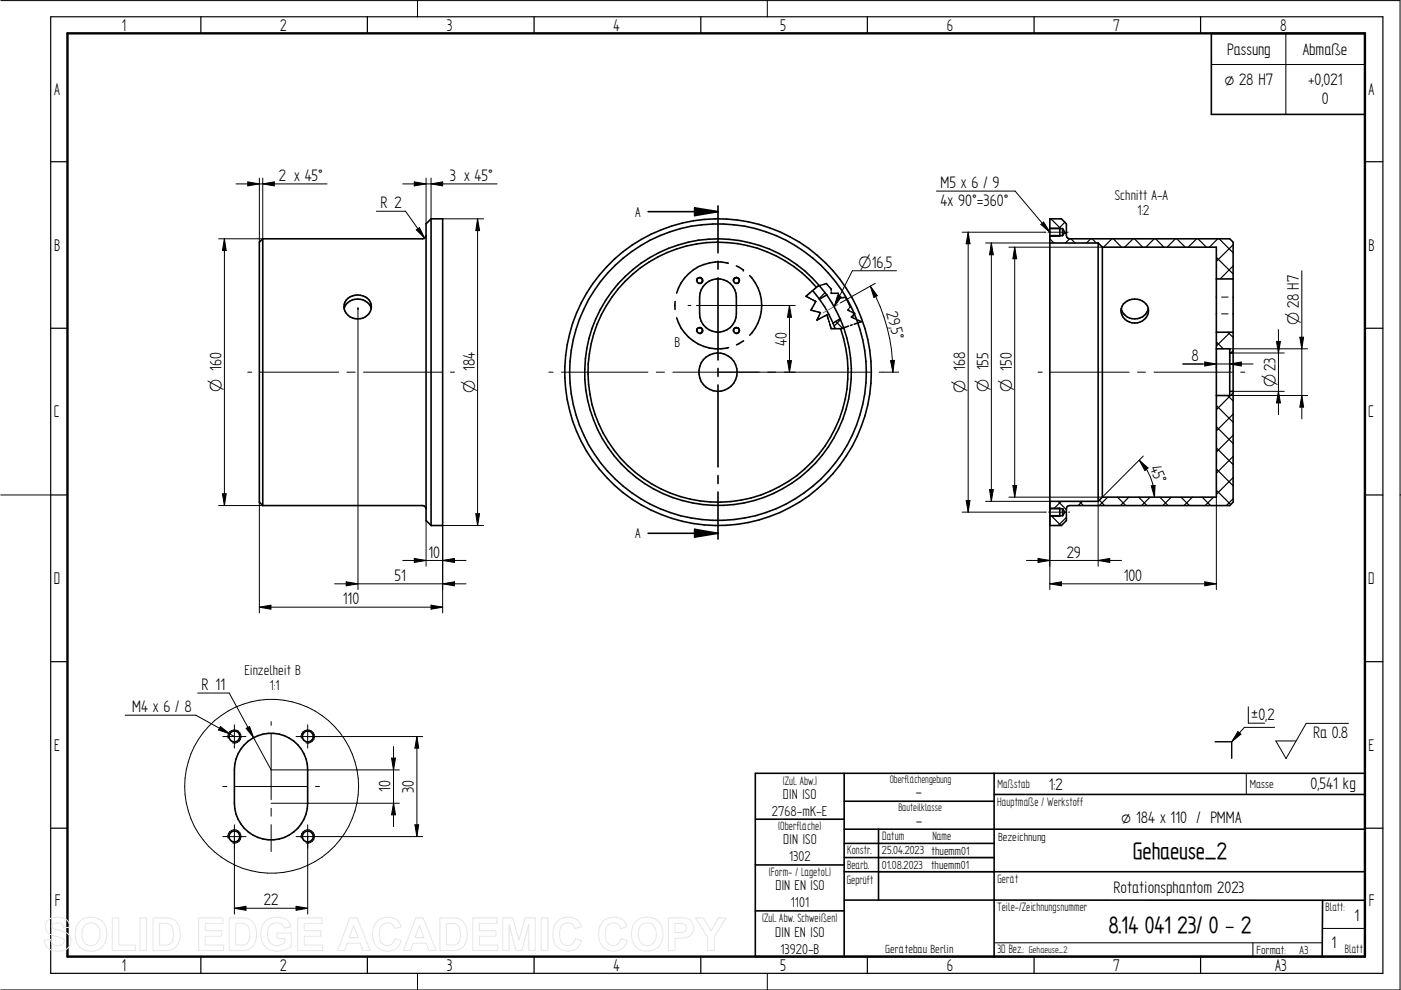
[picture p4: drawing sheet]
<svg xmlns="http://www.w3.org/2000/svg" width="297mm" height="210mm" viewBox="0 0 297 210" stroke-linecap="round" stroke-linejoin="round" font-family="sans-serif">
<g fill="none" stroke="#000" stroke-width=".21">
<path d="M.2 .1h296.6v209.8h-296.6M88.5 0v3.6M162.7 0v3.6M256.8 13.7h32.6M272.6 7.1v17.2M50 39h19.3M52.5 38.6l2.5 .4-2.5 .4zM55 37.8v13.6M55.7 37.8v12.8h-9.3M55.7 39l2.5-.4v.8zM85.4 39h20M87.8 38.6l2.5 .4-2.5 .4z"/>
<path d="M90.3 37.8v9.7M91.4 37.8v8.6M91.4 39l2.4-.4v.8zM47.6 50.6l.4 2.5h-.8zM47.6 50.6v56.6M79.8 44.8h6.2l4 5.7M88.3 48.7l.6-.4 1.1 2.2zM93.8 46.4h8.7M101.3 46.4l.4 2.5h-.8zM101.3 46.4v65M147.7 59.6a.7 .7 0 0 1 .6-.8 .7 .7 0 0 1 .7 .7 .7 .7 0 0 1-.8 .7M155.4 59.6a.7 .7 0 0 1 .7-.8 .7 .7 0 0 1 .7 .7 .7 .7 0 0 1-.8 .7"/>
<path d="M190.1 57.4h-9.4l-3.8 7.6M198.5 40.5h16.7l7.4 8.7M204 49.2h17.7M205.3 49.2l.4 2.5h-.9zM205.3 49.2v59.4M209 51.5h13.6M210.2 51.5l.4 2.5h-.8zM210.2 51.5v54.8M213.9 52.4h19.8M215.1 52.4l.5 2.5h-.8zM215.1 52.4v53M220.7 47.6l.6-.5 1.3 2.1z"/>
<path d="M222.2 49.2h3.6M222.6 48.3h2.1M222.6 50.1h2.1M226.3 49.2h.2M276 57.4v31.4M52.5 78.9h.9M55.2 78.9h16.6M73.6 78.9h1.7M75.9 65.3v59.7M77.1 78.9h16.6M95.5 78.9h.8M116.4 78.9h.9"/>
<path d="M119 78.9h18.4M139.1 78.9h1.8M142.7 78.9h41.9M145.9 64.8h.6M147.7 70.3a.7 .7 0 0 1 .5-.9 .7 .7 0 0 1 .8 .7 .7 .7 0 0 1-.8 .6M147.7 64.8h20.9M155.4 70.3a.7 .7 0 0 1 .6-.9 .7 .7 0 0 1 .8 .7 .7 .7 0 0 1-.8 .6M167 76.5h.8l-.4 2.4zM167.4 64.8l.4 2.5h-.8zM167.4 64.8v14.1M173.7 60.6l-.3 .1-2.5 2.1 2.1 1.1-1 1.8 1.9 .6-.7 1.6 2.1-1.1 .9 2.9h2.2l.5-.2M177.6 62.6l.7 .4-1.4 2z"/>
<path d="M184.5 60.7l1.5 2-.7 .4zM184.5 60.7a37.5 37.5 0 0 1 4.8 18.2M185.6 60.1l-7.3 4.1M186.4 78.9h4.1M188.8 76.5l.8-.1-.3 2.5zM220.1 78.9h.9M222.8 78.9h16.6M241.2 78.9h1.7M244.7 78.9h16.6M250.8 77.2h14.9M255.4 76.8l2.5 .4-2.5 .4zM257.9 74v4.4"/>
<path d="M259 63h1.4M259 66.5h1.4M260.7 77.2l2.5-.4v.8zM261.4 74.8h10.9M263.1 78.9h.8M270.6 72.4h.9l-.4 2.4zM271.1 69.9v18M275.6 71.5h.8l-.4 2.5zM277.2 74h-16.5v4.4M241.6 97.6l1.8 1.6-.7 .6zM241.6 97.6a11.3 11.3 0 0 1 3.2 7.8M242.4 96.7l-8.7 8.7h-19.8"/>
<path d="M260.7 83.9h16.5M261.4 83h10.9M271.1 83l.4 2.4h-.9zM276 83.9l.4 2.4h-.8zM.2 104.9h10.5M46.4 107.2h9.3M47.2 104.7h.8l-.4 2.5zM55 106.5v23.5M85.4 118.8h13.4M87.8 118.4l2.5 .4-2.5 .5zM90.3 110.4v9.7M93.8 118.8l2.5-.4v.9z"/>
<path d="M100.9 108.9h.8l-.4 2.5zM102.5 111.4h-8.7v18.6M204 108.6h17.8M204.8 106.1h.9l-.4 2.5zM209 106.3h13.6v18.7M209.8 103.8h.8l-.4 2.5zM214.8 103h.8l-.5 2.4zM217.6 118.8h20.2M220.1 118.4l2.5 .4-2.5 .5zM222.3 108.6h3.8M222.6 107.7h2.1M222.6 109.5h2.1"/>
<path d="M226.6 108.6h.2M232.8 106.3v13.8M232.8 118.8l2.5-.4v.9zM244.1 103l.8-.1-.1 2.5zM257.9 105.4v19.6M296.8 104.9h.2M55 128.7l2.4-.4v.9zM55 128.7h38.8M70.9 123.8h27.9M73.4 123.4l2.5 .4-2.5 .4zM91.4 128.3l2.4 .4-2.4 .5zM93.8 123.8l2.5-.4v.8z"/>
<path d="M222.6 123.8h35.3M222.6 123.8l2.4-.4v.8zM255.4 123.4l2.5 .4-2.5 .4zM26.5 151.6h15l8.2 4.6M41.9 146.9h6.7l8.9 16.3h27.2M46.7 154.1l2 1.5-2.4-.8zM47.2 156.2h5M48.3 156.5a1.42 1.42 0 0 1 1.3-1.8 1.42 1.42 0 0 1 1.5 1.6 1.42 1.42 0 0 1-1.8 1.2M49.7 153.7v4.9M52.2 154.4l.7-.3 .9 2.3zM57.5 153v.8M57.5 155.6v13.9"/>
<path d="M62.8 156.2h26.8M63.9 156.5a1.41 1.41 0 0 1 1.2-1.8 1.41 1.41 0 0 1 1.6 1.6 1.41 1.41 0 0 1-1.8 1.2M65.2 153.7v4.9M83.4 158.3v17M88.4 156.2l.4 2.4h-.8zM88.4 156.2v21.2M262.5 155.1l.6 .6-1.9 1.6zM264.7 149.9v3.4h3.4M270.3 154.2h-6.5l-2.6 3.1M285.9 153.4h-9l-4.2 7.4-2.2-3.7h4.3M47.2 166.8h.9M47.2 177.4h5"/>
<path d="M48.3 177.7a1.42 1.42 0 0 1 1.3-1.7 1.42 1.42 0 0 1 1.5 1.5 1.42 1.42 0 0 1-1.8 1.2M49.7 174.9v18.9M49.9 166.8h15.2M57.5 171.4v1.7M57.5 174.8v5.8M57.5 170.3h27.2M62.8 177.4h26.8M63.9 177.7a1.41 1.41 0 0 1 1.2-1.7 1.41 1.41 0 0 1 1.6 1.5 1.41 1.41 0 0 1-1.8 1.2M65.2 174.9v18.9M66.9 166.8h.8M83 160.7h.9l-.5 2.5zM83.4 170.3l.5 2.5h-.9z"/>
<path d="M88 174.9h.8l-.4 2.5zM264.2 164v4.4M49.7 192.6l2.5-.4v.8zM49.7 192.6h15.5M62.8 192.2l2.4 .4-2.4 .4zM210.8 199.9h69.5M265.6 199.9v2.9M280.4 196.8h9M88.5 206.4v3.5M162.7 206.4v3.5"/>
<circle cx="57.6" cy="166.7" r="18.4"/>
</g>
<g fill="none" stroke="#000" stroke-width=".25">
<path d="M10.7 3.6h282.5v202.8h-282.5zM42.6 3.6v3.5M77.9 3.6v3.5M113.2 3.6v3.5M148.6 3.6v3.5M183.9 3.6v3.5M219.2 3.6v3.5M254.5 3.6v3.5M10.7 34.3h3.6M289.4 34.3h3.8M222.6 50.6l.8 .9M222.8 46.4l2.1 2.1"/>
<path d="M222.9 50l-.3 .3M225.7 49.3l.4 .4M225.8 47.1l-1.4 1.4M226.8 50.6l-.9 .9M227.1 50.6l.8 .9M231.3 50.6l-.9 .9M231.6 50.6l.8 .9M235.8 50.6l-1.8 1.8M236 50.6l1.8 1.8M240.2 50.6l-1.7 1.8M240.5 50.6l1.8 1.8M244.7 50.6l-1.8 1.8"/>
<path d="M245 50.6l1.8 1.8M249.2 50.6l-1.8 1.8M249.5 50.6l1.8 1.8M253.7 50.6l-1.8 1.8M254 50.6l1.8 1.8M257.9 54.6l3.5 3.5M257.9 59.1h.1M258.2 50.6l-1.8 1.8M258.5 50.6l2.9 3M261.4 51.9l-3.5 3.5M261.4 56.4l-2.7 2.7M10.7 69.6h3.6"/>
<path d="M174.9 62.1l-1.3 1.2M177.2 68.2l1.4 1.4M178.2 67.8l-1.3 1.3M257.9 72.5l1.5 1.5M260.3 70.4l1.1 1.1M260.9 70.4l-3 3M261.4 74.3l-.5 .5M289.4 69.6h3.8M257.9 86l3.5 3.5M257.9 90.5l3.5 3.5M257.9 95l3.5 3.5M257.9 99.4l3.5 3.6"/>
<path d="M260.3 83.9l1.1 1.1M261.4 83.3l-3.5 3.6M261.4 87.8l-3.5 3.6M261.4 92.3l-3.5 3.5M261.4 96.8l-3.5 3.5M10.7 104.9h3.6M222.9 109.3l2.1 2.1M224.3 106.3l1.8 1.8M225 106.3l-1.6 1.6M226.1 109.7l-1.7 1.7M228.8 106.3l.9 .9M229.5 106.3l-.9 .9"/>
<path d="M233.1 106l1.1 1.2M234.9 105.4l-1.8 1.8M236.9 105.4l1.8 1.8M239.3 105.4l-1.7 1.8M241.4 105.4l1.8 1.8M243.8 105.4l-1.7 1.8M245.9 105.4l1.7 1.8M248.3 105.4l-1.8 1.8M250.4 105.4l1.8 1.8M252.8 105.4l-1.8 1.8M254.9 105.4l1.8 1.8M257.3 105.4l-1.8 1.8"/>
<path d="M257.9 103.9l3 3.1M261.4 101.3l-3.5 3.5M261.4 105.7l-1.4 1.5M289.4 104.9h3.8M10.7 140.3h3.6M289.4 140.3h3.8M10.7 175.6h3.6M289.4 175.6h3.8M186.3 181.8h24.5M186.3 184.8h24.5M42.6 202.8v3.6M77.9 202.8v3.6"/>
<path d="M113.2 202.8v3.6M148.6 202.8v3.6M183.9 202.8v3.6M219.2 202.8v3.6M254.5 202.8v3.6"/>
</g>
<path d="M14.3 7.1h275.1v195.7h-275.1z" fill="none" stroke="#000" stroke-width=".51"/>
<g fill="none" stroke="#000" stroke-width=".34">
<path d="M256.8 7.1h32.6v17.2h-32.6zM55.7 50.6l-.7 .8v55.1l.7 .7M55.7 50.6v56.6M90.3 50l-.3 .5-.4 .1h-33.9M91.4 46.4v65M91.4 46.4h2.4v65h-2.4M91.4 46.4l-1.1 1.1v62.9l1.1 1M137.4 44.9h14.8M147.3 44.1l4.9 .8-4.9 .8zM152.2 43.6v10M152.2 55.4v1.7M152.2 58.9v17.4"/>
<path d="M154.4 55.8a9.1 9.1 0 0 0-10.9 6.3M156.1 56.4l1.5 .8M158.9 58.4a9.1 9.1 0 0 1 .1 12.7M222.6 46.4h2.4l1.1 1.1v2.5l.3 .5 .4 .1h33.9l.7 .8v55.1l-.7 .7h-33.9l-.4 .1-.3 .6v2.5l-1.1 1h-2.4zM222.6 48.5h2.7M222.6 50h2.7M222.6 51.5h10.2M224.7 48.3v1.8M225.3 48.5v1.5M225.3 48.5l.5 .7-.5 .8M232.8 51.5v54.8M232.8 51.5l.9 .9"/>
<path d="M233.7 52.4h24.2v53h-24.2M233.7 52.4v53M257.9 59.1h3.5M73 65.4a3 3 0 0 1 2.8-2 3 3 0 0 1 2.9 2M73.4 63.6a3.1 3.1 0 0 1 5.3 .9 2.91 2.91 0 0 1-2.2 3.1 2.91 2.91 0 0 1-3.4-1.6 2.34 2.34 0 0 1 .3-2.4zM143.1 63.9v1.7M143.5 67.4a9.2 9.2 0 0 0 11 6.3M149.6 60.1a3.9 3.9 0 0 1 4.2-.6 3.9 3.9 0 0 1 2.3 3.5v3.5a3.9 3.9 0 0 1-3.9 3.9 3.9 3.9 0 0 1-3.9-3.9v-3.5a3.8 3.8 0 0 1 1.3-2.9zM152.2 78.1v1.7M157.6 72.3l-1.4 .8M171.7 62.1l-.8 .7 .7 .4M171.9 63.3l.1 .1"/>
<path d="M172.2 61.7l-.2 .1M172.3 63.5l.7 .4-.4 .7M172.3 61.6l1.4 1.8M172.3 65.1l-.3 .6 .7 .3M172.5 64.8l-.1 .1M172.9 66h.2M173.1 60.9a27.6 27.6 0 0 0-45.6 5.9 27.6 27.6 0 0 0 23.2 39.7 27.6 27.6 0 0 0 27.5-36.8M173.3 66.1l.6 .2-.2 .5M173.5 67.3l-.3 .6 .7-.4M173.6 67v.1M173.7 63.4l1.1 1.6 1.8 3.5M174 60.5l-.6 .2-.9 .8"/>
<path d="M174.3 67.3l-.1 .1M174.4 60.4h-.2M174.6 60.3l.6-.2 .4 .5M174.6 67.1l.7-.3 .3 1M175.3 62.5a28.3 28.3 0 0 0-46.8 1 28.3 28.3 0 0 0 18.2 43.1 28.3 28.3 0 0 0 33.3-32.9l-1.1-4.2-.8-1.9M175.3 62.5l1.1 1.7 1.7 3.4M175.3 62.5l-1.6 .9M175.7 68.1l.1 .2M175.7 60.7l.1 .1M175.9 68.6l.3 1.1h.8M175.9 60.9l.3 .4v.3M176.2 61.9v.3h.5"/>
<path d="M176.6 68.5l.5 1.2M176.9 62.2h.1M177.2 62.2h.5l.1 .3M177.2 69.7h.2M178 62.8l.2 .4 .3-.1M178.1 67.6l-1.5 .9M178.6 63.1h.1M178.9 63.1l.3-.1 .4 .8M179.7 64l.1 .1M179.9 69.1l-1.5 .6h-.8M179.9 64.3l.4 .7-.2 .2M180 65.5l-.2 .2 .5 .3"/>
<path d="M180.4 66.1h.1M180.7 68.9l-.4 .1M180.7 66.2l.5 .3-.2 .2M180.8 67l-.3 .2 .7 .4M181.5 67.7h.1M181.9 67.9l.7 .3-1.5 .5M237.7 65.4a2.97 2.97 0 0 0 2.9 2.2 2.97 2.97 0 0 0 2.9-2.2M238.2 64.5a3.1 3.1 0 0 1 5.3 .9 2.87 2.87 0 0 1-2.9 3.1 2.87 2.87 0 0 1-2.9-3.1zM257.9 70.4h3.5M257.9 74h2.8v9.9h-2.8M260.7 74.8h.7M152.2 81.6v17.4"/>
<path d="M260.7 83h.7M55.7 107.2h33.9l.4 .1 .3 .6M137.4 113.1h14.8M147.3 112.2l4.9 .9-4.9 .8zM152.2 100.8v1.7M152.2 104.3v10M222.6 109.3h2.7M222.6 106.3h10.2M222.6 107.9h2.7M224.7 107.7v1.8M225.3 107.9v1.4M225.3 107.9l.5 .7-.5 .7"/>
<path d="M233.7 105.4l-.9 .9M51.8 157.9a7.8 7.8 0 0 1 8.5-1.9 7.8 7.8 0 0 1 4.9 7.2v7.1a7.8 7.8 0 0 1-7.7 7.8 7.8 7.8 0 0 1-7.8-7.8v-7.1a7.7 7.7 0 0 1 2.1-5.3zM160.1 164h129.3v38.8h-129.3zM160.1 173.7h18.9M179 175.8h31.8M179 164v38.8M179 169.9h31.8M179 178.8h31.8M186.3 175.8v15M210.8 168.4h78.6M210.8 164v38.8M210.9 175.8h78.5"/>
<path d="M160.1 183.4h18.9M160.1 193.1h18.9M179 190.8l110.4 .1M179 184.8h110.4M179 181.8h31.8M280.4 190.9l-.1 11.9"/>
<circle cx="148.3" cy="59.5" r=".59"/>
<circle cx="156.1" cy="59.5" r=".59"/>
<circle cx="148.3" cy="70.1" r=".59"/>
<circle cx="152.2" cy="78.9" r="31.5"/>
<circle cx="152.2" cy="78.9" r="4.1"/>
<circle cx="152.2" cy="78.9" r="32.5"/>
<circle cx="156.1" cy="70.1" r=".59"/>
<circle cx="49.7" cy="156.2" r="1.17"/>
<circle cx="65.3" cy="156.1" r="1.17"/>
<circle cx="49.7" cy="177.4" r="1.17"/>
<circle cx="65.3" cy="177.4" r="1.17"/>
</g>
<path d="M257.6 157.3h3.6v3.5" fill="none" stroke="#000" stroke-width=".3"/>
<g fill="#000">
<path d="M52.5 38.6l2.5 .4-2.5 .4zM55.7 39l2.5-.4v.8zM87.8 38.6l2.5 .4-2.5 .4zM91.4 39l2.4-.4v.8zM47.6 50.6l.4 2.5h-.8zM88.3 48.7l.6-.4 1.1 2.2zM101.3 46.4l.4 2.5h-.8zM147.3 44.1l4.9 .8-4.9 .8zM205.3 49.2l.4 2.5h-.9zM210.2 51.5l.4 2.5h-.8zM215.1 52.4l.5 2.5h-.8zM220.7 47.6l.6-.5 1.3 2.1z"/>
<path d="M167 76.5h.8l-.4 2.4zM167.4 64.8l.4 2.5h-.8zM177.6 62.6l.7 .4-1.4 2zM184.5 60.7l1.5 2-.7 .4zM188.8 76.5l.8-.1-.3 2.5zM255.4 76.8l2.5 .4-2.5 .4zM260.7 77.2l2.5-.4v.8zM270.6 72.4h.9l-.4 2.4zM275.6 71.5h.8l-.4 2.5zM241.6 97.6l1.8 1.6-.7 .6zM271.1 83l.4 2.4h-.9zM276 83.9l.4 2.4h-.8z"/>
<path d="M47.2 104.7h.8l-.4 2.5zM87.8 118.4l2.5 .4-2.5 .5zM93.8 118.8l2.5-.4v.9zM100.9 108.9h.8l-.4 2.5zM147.3 112.2l4.9 .9-4.9 .8zM204.8 106.1h.9l-.4 2.5zM209.8 103.8h.8l-.4 2.5zM214.8 103h.8l-.5 2.4zM220.1 118.4l2.5 .4-2.5 .5zM232.8 118.8l2.5-.4v.9zM244.1 103l.8-.1-.1 2.5zM55 128.7l2.4-.4v.9z"/>
<path d="M73.4 123.4l2.5 .4-2.5 .4zM91.4 128.3l2.4 .4-2.4 .5zM93.8 123.8l2.5-.4v.8zM222.6 123.8l2.4-.4v.8zM255.4 123.4l2.5 .4-2.5 .4zM46.7 154.1l2 1.5-2.4-.8zM52.2 154.4l.7-.3 .9 2.3zM88.4 156.2l.4 2.4h-.8zM262.5 155.1l.6 .6-1.9 1.6zM83 160.7h.9l-.5 2.5zM83.4 170.3l.5 2.5h-.9zM88 174.9h.8l-.4 2.5z"/>
<path d="M49.7 192.6l2.5-.4v.8zM62.8 192.2l2.4 .4-2.4 .4z"/>
</g>
<g fill="#000">
<circle cx="157.6" cy="57.2" r=".17"/>
<circle cx="75.9" cy="65.3" r=".17"/>
<circle cx="177.9" cy="62.7" r=".17"/>
<circle cx="180.9" cy="66.8" r=".17"/>
</g>
<path d="M174.1 66.6l-.2 .1M177.7 64.6l-3.2 1.7M178.3 64.2l-.2 .1" fill="none" stroke="#808000" stroke-width=".21"/>
<g fill="none" stroke="#e6e6e6" stroke-width=".21">
<path d="M10.3 195a3.5 3.5 0 0 1 4.1 .3l.3 .6 .2 .7-1.4 .1a1.41 1.41 0 0 0-2.4-.7l-.1 .5 .2 .3 .8 .3a4.3 4.3 0 0 1 2.8 1.3 2.25 2.25 0 0 1-.2 2.5 2.25 2.25 0 0 1-2.3 .8 2.56 2.56 0 0 1-2.9-2.4l1.3-.1a1.49 1.49 0 0 0 1.4 1.3 1.49 1.49 0 0 0 1.5-1 1.23 1.23 0 0 0-1.4-.9 2.54 2.54 0 0 1-2.6-2.2l.2-.7zM16.9 195.4a3.5 3.5 0 0 1 4-.5 3.5 3.5 0 0 1 1.7 3.7 3.4 3.4 0 0 1-3.8 3 3.4 3.4 0 0 1-2.8-3.9 3.2 3.2 0 0 1 .9-2.3zM17.9 196.3a1.94 1.94 0 0 1 2.3-.4 1.94 1.94 0 0 1 1 2.1 1.95 1.95 0 0 1-.9 2.2 1.95 1.95 0 0 1-2.4-.3 3.4 3.4 0 0 1 0-3.6zM23.8 194.6h1.4v5.8h3.5v1.1h-4.9zM29.7 194.6h1.4v6.9h-1.4zM32.4 194.6h2.6a2.84 2.84 0 0 1 3.2 3.1 3.1 3.1 0 0 1-2.5 3.8h-3.3zM33.8 195.8a2.79 2.79 0 0 1 2.6 .6 3.5 3.5 0 0 1-.3 3.7l-.6 .2-1.7 .1zM42.1 194.6h5.2v1.2h-3.8v1.5h3.5v1.2h-3.5v1.9h3.9v1.1h-5.3zM48.6 194.6h2.5a2.84 2.84 0 0 1 3.3 3.1 3.1 3.1 0 0 1-2.5 3.8h-3.3zM50 195.8a2.79 2.79 0 0 1 2.6 .6 3.5 3.5 0 0 1-.3 3.7l-.7 .2-1.6 .1zM56.2 195.5a3.7 3.7 0 0 1 5.1 0l.4 1-1.4 .3a1.89 1.89 0 0 0-2.4-1 1.89 1.89 0 0 0-1.2 2.2 2.12 2.12 0 0 0 1.1 2.3 2.12 2.12 0 0 0 2.6-.4v-.9h-1.6v-1.2h3v2.8a4 4 0 0 1-6.1-.7 4.3 4.3 0 0 1 .5-4.4zM63.1 194.6h5.2v1.2h-3.8v1.5h3.5v1.2h-3.5v1.9h3.9v1.1h-5.3z"/>
<path d="M74.2 194.6h1.5l2.8 6.9h-1.5l-.6-1.5h-2.8l-.5 1.5h-1.5zM75 196.2l.9 2.6h-1.9zM79.9 195.4a3.1 3.1 0 0 1 5.1 1.1l-1.3 .3a1.66 1.66 0 0 0-2-1.1 1.66 1.66 0 0 0-1.3 1.9 2.36 2.36 0 0 0 1.4 2.9 1.63 1.63 0 0 0 1.9-1.5l1.4 .4a3.1 3.1 0 0 1-3.7 2.2 3.1 3.1 0 0 1-2.4-3.5l.2-1.5zM88.1 194.6h1.6l2.8 6.9h-1.6l-.6-1.5h-2.7l-.6 1.5h-1.4zM88.9 196.2l1 2.6h-1.9zM93.3 194.6h2.5a2.84 2.84 0 0 1 3.2 3.1 3.1 3.1 0 0 1-2.4 3.8h-3.3zM94.7 195.8a2.79 2.79 0 0 1 2.5 .6 3.5 3.5 0 0 1-.3 3.7l-.6 .2-1.6 .1zM100.2 194.6h5.2v1.2h-3.8v1.5h3.6v1.2h-3.6v1.9h3.9v1.1h-5.3zM106.6 194.6h2.1l1.3 4.7 1.3-4.7h2.2v6.9h-1.4v-5.5l-1.4 5.5h-1.3l-1.5-5.5v5.5h-1.3zM114.8 194.6h1.4v6.9h-1.4zM118.1 195.4a3.1 3.1 0 0 1 5.2 1.1l-1.4 .3a1.66 1.66 0 0 0-1.9-1.1 1.66 1.66 0 0 0-1.3 1.9 2.36 2.36 0 0 0 1.3 2.9 1.63 1.63 0 0 0 2-1.5l1.3 .4a3.1 3.1 0 0 1-3.6 2.2 3.1 3.1 0 0 1-2.5-3.5l.2-1.5zM127.8 195.4a3.1 3.1 0 0 1 5.2 1.1l-1.4 .3a1.66 1.66 0 0 0-1.9-1.1 1.66 1.66 0 0 0-1.3 1.9 2.36 2.36 0 0 0 1.3 2.9 1.63 1.63 0 0 0 2-1.5l1.3 .4a3.1 3.1 0 0 1-3.6 2.2 3.1 3.1 0 0 1-2.5-3.5l.2-1.5z"/>
<path d="M134.8 195.4a3.5 3.5 0 0 1 4.1-.5 3.5 3.5 0 0 1 1.7 3.7 3.4 3.4 0 0 1-3.8 3 3.4 3.4 0 0 1-2.9-3.9 3.2 3.2 0 0 1 .9-2.3zM135.8 196.3a1.94 1.94 0 0 1 2.4-.4 1.94 1.94 0 0 1 .9 2.1 1.95 1.95 0 0 1-.9 2.2 1.95 1.95 0 0 1-2.4-.3 3.4 3.4 0 0 1 0-3.6zM141.7 194.6h2.3a2.58 2.58 0 0 1 2.8 1 2.23 2.23 0 0 1-.1 2.4 2.23 2.23 0 0 1-2.2 .9h-1.4v2.6h-1.4zM143.1 195.8a2.83 2.83 0 0 1 2.3 .3 1.02 1.02 0 0 1 0 1.2 1.02 1.02 0 0 1-1.1 .4h-1.2zM147.4 194.6h1.7l1.6 2.8 1.6-2.8h1.7l-2.6 4v2.9h-1.4v-2.9z"/>
</g>
<g font-size="5.6">
<text x="240.2" y="182.2">Gehaeuse_2</text>
<text x="235" y="197.9">8.14 041 23/ 0 - 2</text>
</g>
<g font-size="4.1">
<text x="25.8" y="6.5">1</text>
<text x="59.4" y="6.5">2</text>
<text x="94.7" y="6.5">3</text>
<text x="130" y="6.5">4</text>
<text x="165.4" y="6.5">5</text>
<text x="200.7" y="6.5">6</text>
<text x="236" y="6.5">7</text>
<text x="271.4" y="6.5">8</text>
<text x="11.5" y="20.1">A</text>
<text x="290.1" y="20.1">A</text>
<text x="11.5" y="53.2">B</text>
<text x="290.1" y="53.2">B</text>
<text x="11.4" y="88.5">C</text>
<text x="290.1" y="88.5">C</text>
<text x="11.4" y="123.8">D</text>
<text x="290.1" y="123.8">D</text>
<text x="11.5" y="159.2">E</text>
<text x="290.1" y="159.2">E</text>
<text x="11.6" y="192.2">F</text>
<text x="290.2" y="192.2">F</text>
<text x="25.8" y="205.8">1</text>
<text x="59.4" y="205.8">2</text>
<text x="94.7" y="205.8">3</text>
<text x="130" y="205.8">4</text>
<text x="165.4" y="205.8">5</text>
<text x="200.7" y="205.8">6</text>
<text x="236" y="205.8">7</text>
<text x="270.4" y="205.8">A3</text>
</g>
<g font-size="4">
<text x="260.2" y="11.6">Passung</text>
<text x="276.2" y="11.6">Abmaße</text>
<text x="259.6" y="18.1">ø 28 H7</text>
<text x="277.3" y="18.1">+0,021</text>
<text x="280.2" y="22.1">0</text>
<text x="59.1" y="38.4">2 x 45°</text>
<text x="95.4" y="38.4">3 x 45°</text>
<text x="199.4" y="39.9">M5 x 6 / 9</text>
<text x="80.6" y="44.2">R 2</text>
<text x="199.4" y="43.6">4x 90°=360°</text>
<text x="187.9" y="66.5" transform="rotate(75 187.9 66.5)">29,</text>
<text x="188.8" y="69.8" transform="rotate(75 188.8 69.8)">5°</text>
<text x="166.8" y="73.3" transform="rotate(-90 166.8 73.3)">40</text>
<text x="252.6" y="76.5">8</text>
<text x="243.8" y="99.1" transform="rotate(68 243.8 99.1)">45°</text>
<text x="90.8" y="118.2">10</text>
<text x="226.2" y="118.2">29</text>
<text x="83.6" y="123.1">51</text>
<text x="238.2" y="123.1">100</text>
<text x="72.7" y="128.1">110</text>
<text x="42.8" y="146.3">R 11</text>
<text x="28" y="151">M4 x 6 / 8</text>
<text x="265.3" y="152.7">±0,2</text>
<text x="278.4" y="156.5">Ra 0.8</text>
<text x="82.8" y="168" transform="rotate(-90 82.8 168)">10</text>
<text x="222.4" y="167.4">1:2</text>
<text x="277.9" y="167.4">0,541 kg</text>
<text x="87.8" y="168.1" transform="rotate(-90 87.8 168.1)">30</text>
<text x="194.1" y="169.1">-</text>
<text x="194.2" y="175.1">-</text>
<text x="237.7" y="174.4">ø 184 x 110 / PMMA</text>
<text x="56" y="191.9">22</text>
<text x="236.1" y="189.4">Rotationsphantom 2023</text>
<text x="287.2" y="195.3">1</text>
<text x="282.3" y="201.1">1</text>
</g>
<g font-size="3.8">
<text x="182" y="56.8">O16,5</text>
<text x="275.4" y="68.8" transform="rotate(-90 275.4 68.8)">O 28 H7</text>
<text x="46.9" y="83.2" transform="rotate(-90 46.9 83.2)">O 160</text>
<text x="100.7" y="83.2" transform="rotate(-90 100.7 83.2)">O 184</text>
<text x="204.6" y="83.2" transform="rotate(-90 204.6 83.2)">O 168</text>
<text x="209.6" y="83.1" transform="rotate(-90 209.6 83.1)">O 155</text>
<text x="214.5" y="83.1" transform="rotate(-90 214.5 83.1)">O 150</text>
<text x="270.4" y="82" transform="rotate(-90 270.4 82)">O23</text>
</g>
<g font-size="3.4">
<text x="134.7" y="45.9">A</text>
<text x="236.3" y="42.5">Schnitt A-A</text>
<text x="241.2" y="45.7">1:2</text>
<text x="143" y="73.6">B</text>
<text x="134.7" y="114.1">A</text>
<text x="51.8" y="143">Einzelheit B</text>
<text x="57.2" y="146.2">1:1</text>
<text x="163.7" y="172.9">2768-mK-E</text>
<text x="166" y="169.5">DIN ISO</text>
<text x="166.1" y="179">DIN ISO</text>
<text x="167.3" y="182.5">1302</text>
<text x="164.4" y="188.8">DIN EN ISO</text>
<text x="167.7" y="192.2">1101</text>
<text x="164.4" y="198.7">DIN EN ISO</text>
<text x="165.5" y="202.2">13920-B</text>
</g>
<g font-size="2.9">
<text x="165.9" y="166.4">(Zul. Abw.)</text>
<text x="211.5" y="167">Maßstab</text>
<text x="211.4" y="170.9">Hauptmaße / Werkstoff</text>
<text x="165" y="176">(Oberfläche)</text>
<text x="187.1" y="178.1">Datum</text>
<text x="197.7" y="178.2">Name</text>
<text x="163" y="185.7">(Form- / Lagetol.)</text>
<text x="179.6" y="181.1">Konstr.</text>
<text x="179.6" y="184.2">Bearb.</text>
<text x="179.5" y="187.4">Geprüft</text>
<text x="211.5" y="187.1">Gerät</text>
<text x="161.6" y="195.5">(Zul. Abw. Schweißen)</text>
<text x="211.5" y="193.2">Teile-/Zeichnungsnummer</text>
<text x="281" y="193.2">Blatt:</text>
<text x="211.5" y="202.1">3D Bez.:</text>
<text x="285.2" y="202">Blatt</text>
</g>
<g font-size="2.8">
<text x="265" y="167">Masse</text>
<text x="211.6" y="178.3">Bezeichnung</text>
<text x="187" y="181.1">25.04.2023 thuemm01</text>
<text x="187" y="184.2">01.08.2023 thuemm01</text>
<text x="187.7" y="202.1">Gerätebau Berlin</text>
<text x="266.4" y="202.2">Format:</text>
<text x="275.5" y="202.2">A3</text>
</g>
<g font-size="2.6">
<text x="188.7" y="166.1">Oberflächengebung</text>
<text x="190.5" y="172">Bauteilklasse</text>
</g>
<text font-size="2.3" x="218.1" y="202">Gehaeuse_2</text>
</svg>
